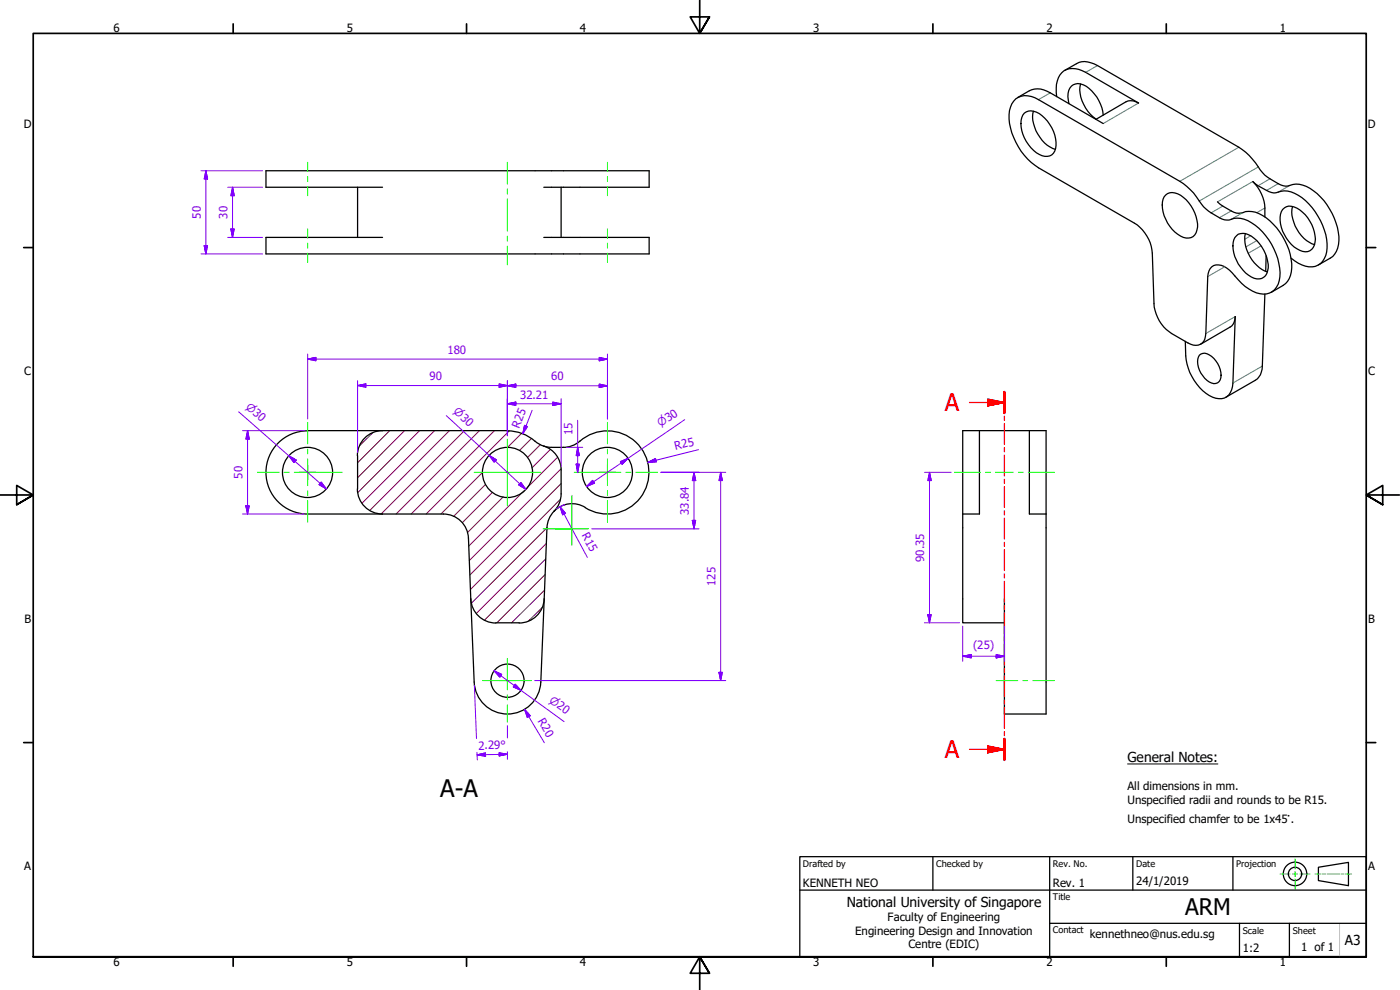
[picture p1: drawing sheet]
<svg xmlns="http://www.w3.org/2000/svg" width="420mm" height="297mm" viewBox="0 0 420 297" stroke-linecap="round" stroke-linejoin="round" font-family="sans-serif">
<!-- layer: Hatch (ISO) -->
<g fill="none" stroke="#800040" stroke-width=".3">
<path d="M111.8 129.9l-3.9 3.8M117 129.2l-9.7 9.7M121.4 129.2l-14.1 14.2M125.9 129.2l-18.5 18.6M130.4 129.2l-21.8 21.8M134.9 129.2l-23.9 23.9M139.4 129.2l-25 25M143.9 129.2l-25 25M148.4 129.2l-25 25M152.8 129.3l-24.9 24.9M156.6 130l-4.3 4.3M159.5 131.6l-3.6 3.6"/>
<path d="M162.2 133.4l-3.9 3.9M165.2 134.9l-5.6 5.5M167.3 137.2l-9.2 9.2M144.8 141.8l-12.5 12.4M145.7 145.3l-9.6 9.6M147.8 147.7l-9.1 9.1M151 149.1l-10.7 10.7M157.2 147.3l-16.5 16.6M164.1 158.4l-22.6 22.6M168.2 149.8l-27 27M168.4 145.1l-27.4 27.4M168.4 140.6l-27.6 27.6"/>
<path d="M163.4 177.1l-9.9 9.8M163.6 172.4l-14.5 14.5M163.8 167.7l-18.4 18.3M164 163.1l-21.1 21M162.7 182.3l-4.1 4"/>
</g>
<!-- layer: Tangent Edge (User) -->
<g fill="none" stroke="#408080" stroke-width=".3">
<path d="M329.4 19.7l-3.6 2M315.2 27.9l-3.5 2M341.7 30.9l-10.6 6.2M371.8 44.2l-17.7 10.2M376 54.5l-10.6 6.1M377.6 50.1l-17.7 10.2M381.1 53.6l-3.5 2.1M383.6 55.1l-3.5 2M387.2 55.6l-3.6 2M367 61.8l-3.5 2.1M369.5 63.3l-3.5 2M373 63.8l-3.6 2"/>
<path d="M375.3 70.7l-1.7 1.1M377.2 72.2l-3.3 1.9M378.5 73.8l-3.9 2.2M379.6 62.4l-2.4 1.4M367.5 80.1l-5 2.9M370.7 95l-8.8 5.1M378.8 109.8l-8.8 5.1"/>
</g>
<!-- layer: Visible (ISO) -->
<g fill="none" stroke="#000" stroke-width=".38">
<path d="M304.9 29.6a5.7 5.7 0 0 1 6.8 .3l42.4 24.5 2.1 1.5a32.6 32.6 0 0 1 5 6.1 19.1 19.1 0 0 0 6.3 4 3.9 3.9 0 0 0 2.8-.5 10.1 10.1 0 0 1 8.6 4.1 19.1 19.1 0 0 1 5.2 13.4 5 5 0 0 1-7 4.9 16.2 16.2 0 0 1-7.3-6 5.4 5.4 0 0 0-5.6-2.2 3.5 3.5 0 0 0-1.7 3.3l-.6 17.1a3.2 3.2 0 0 1-1.7 3.2 3.2 3.2 0 0 1-3.6-.4l-5-2.8a11.5 11.5 0 0 1-5.3-9l-.5-15.2a11.8 11.8 0 0 0-5.3-8.9l-28.8-16.7a19.6 19.6 0 0 1-8.9-15.9 7 7 0 0 1 2.1-4.8zM305.4 29.3a9.4 9.4 0 0 1 5.9-2.6 7.9 7.9 0 0 1 3.9 1.2l15.9 9.2M307.4 34a4.6 4.6 0 0 1 6.2 1.5 10.1 10.1 0 0 1 2.9 9.8 3 3 0 0 1-4.6 1 10.7 10.7 0 0 1-5.3-11zM310.1 33.4a10.7 10.7 0 0 0 5.9 11.2l.7 .2M317.1 29a7.9 7.9 0 0 1 2.2-7.7 6.3 6.3 0 0 1 6.5 .4l15.9 9.2a3.9 3.9 0 0 0-3.8-.4l-9 5.3M319.5 21.1l3.6-2a5.5 5.5 0 0 1 5.3 .1l43.4 25a25.2 25.2 0 0 1 7.1 7.6 16 16 0 0 0 7 4.1l.6-.1a7.1 7.1 0 0 1 7.7 1.5 19.5 19.5 0 0 1 7.6 14.9 6.1 6.1 0 0 1-2.6 5.3l-3.5 2M320.8 31.1a5 5 0 0 1 1.3-5.7 4.7 4.7 0 0 1 5.6 1.9 12.1 12.1 0 0 1 3.4 7.2M324.3 25.2a10.7 10.7 0 0 0 4.6 10.5M107.3 56.2v15M114.8 56.2h-35v-5h115v5h-31.6M168.4 56.2v15M349.9 58.5a3.6 3.6 0 0 1 4.4 .1 11.8 11.8 0 0 1 5.1 9.5 3.1 3.1 0 0 1-3.4 3.3 10.4 10.4 0 0 1-6.9-11.7z"/>
<path d="M114.8 71.2h-35v5h115v-5h-31.6M365.4 60.6a13.1 13.1 0 0 0 6.3 3.4l.7-.1a7.5 7.5 0 0 1 7.6 1.5 19.8 19.8 0 0 1 7.7 15 6.1 6.1 0 0 1-2.6 5.2l-3.5 2.1M371.1 70.7a3.9 3.9 0 0 1 5.3 .8 10.9 10.9 0 0 1 4 9.8 3 3 0 0 1-4.9 1.8 11 11 0 0 1-5.2-11.1zM373.8 70.1a10.8 10.8 0 0 0 6.6 11.5M379.6 65.1a12.5 12.5 0 0 0-3.6-10.6 15 15 0 0 0 6.3 3.4l.7-.1a7.3 7.3 0 0 1 7.7 1.5 19.7 19.7 0 0 1 7.6 15.1 5.1 5.1 0 0 1-5.5 5.7 10.2 10.2 0 0 1-5.3-2.6M380 76.8l-.1 4.6M384.9 62.9a3.2 3.2 0 0 1 4.4-.4 11.3 11.3 0 0 1 5.4 10.2 2.94 2.94 0 0 1-4.6 2.4 11.1 11.1 0 0 1-5.8-10.9zM387.9 62a10.8 10.8 0 0 0 5.8 11.1l.8 .3M379.6 88.3l-.8 21.5a4.7 4.7 0 0 1-2.1 4.3l-8.8 5.1M355.7 102.4a18.3 18.3 0 0 0 2 10.6 11.7 11.7 0 0 0 8.1 6.6 3.7 3.7 0 0 0 4.1-3.6l.8-21a3.7 3.7 0 0 1-1.6 3.2l-8.8 5.1M360 106.5a2.58 2.58 0 0 1 3.6 .4 7 7 0 0 1 2.6 7.1 2.14 2.14 0 0 1-3.3 .6 7.1 7.1 0 0 1-3.2-7.5zM92.3 129.3a12.5 12.5 0 0 0-12.5 12.4 12.5 12.5 0 0 0 12.5 12.5"/>
<path d="M92.3 129.2h60M107.3 136.7v10M114.8 129.2a7.5 7.5 0 0 0-7.5 7.5M152.3 129.3a12.5 12.5 0 0 1 8.3 3.1M160.5 132.3l1.3 .9 1.4 .7M163.2 133.9l1.8 .3h4.1M163.2 133.8a7.5 7.5 0 0 1 5.2 7.2M174 132.4a12.5 12.5 0 0 1 16.8 .2 12.5 12.5 0 0 1 1.4 16.8 12.5 12.5 0 0 1-16.6 2.9M174 132.3a7.5 7.5 0 0 1-4.9 1.9M293.9 129.2v25h-5M308.9 129.2v25h5M92.3 154.2h40.8a7.5 7.5 0 0 1 7.5 7.3"/>
<path d="M107.3 146.7a7.5 7.5 0 0 0 7.5 7.5M164.1 158.4l-.8 21.3M168.4 141v7.2a7.5 7.5 0 0 1-2.1 5.2M175.7 152.3a7.5 7.5 0 0 0-11.5 6M140.6 161.4l1.7 43.2M141.3 179.7a7.5 7.5 0 0 0 7.5 7.2h7a7.4 7.4 0 0 0 7.5-7.2M163.3 179.7l-1 24.9M301.4 179.7v34.5h12.5v-85h-25v57.7h12.5M142.3 204.6a10 10 0 0 0 10 9.6 10 10 0 0 0 10-9.6"/>
<circle cx="92.3" cy="141.7" r="7.5"/>
<circle cx="152.3" cy="141.8" r="7.5"/>
<circle cx="182.3" cy="141.7" r="7.5"/>
<circle cx="152.3" cy="204.2" r="5"/>
</g>
<!-- layer: Section Line (ISO) -->
<g fill="none" stroke="#f00" stroke-width=".38">
<path d="M296.4 119.7l5 1.1-5 1zM301.4 117.7v6.2M291 120.8h10.4M301.4 124.9v1.2M301.4 127.1v6.2M301.4 134.4v1.2M301.4 136.6v6.2M301.4 143.8v1.2M301.4 146v6.3M301.4 153.3v1.2M301.4 155.5v6.2M301.4 162.7v1.2"/>
<path d="M301.4 165v6.2M301.4 172.2v1.2M301.4 174.4v6.2M301.4 181.7v1.2M301.4 183.9v6.2M301.4 191.1v1.2M301.4 193.3v6.3M301.4 200.6v1.2M301.4 202.8v6.2M301.4 210v1.3M301.4 212.3v6.2M301.4 219.5v1.2"/>
<path d="M291 224.8h10.4M296.4 223.8l5 1-5 1.1zM301.4 221.7v6.3"/>
</g>
<path d="M301.4 117.7v6.2M301.4 221.7v6.3" fill="none" stroke="#f00" stroke-width=".83"/>
<g fill="#f00" stroke="#f00" stroke-width=".38">
<path d="M296.4 121.8l5-1z"/>
<path d="M296.4 119.7l5 1.1-5 1z"/>
<path d="M296.4 225.9l5-1.1z"/>
<path d="M296.4 223.8l5 1-5 1.1z"/>
</g>
<!-- layer: Border (ISO) -->
<g fill="none" stroke="#000" stroke-width=".51">
<path d="M70 7.2v2.8M140 7.2v2.8M210 0v10l-2.9-4.9h5.8l-2.9 4.9 2.9-4.9M280 7.2v2.8M350 7.2v2.8M7.1 74.3h2.9M410 74.3h2.9M0 148.5h10l-5-2.8v5.7l5-2.9-5 2.9M420 148.5h-10l5-2.8v5.7l-5-2.9 5 2.9M7.1 222.8h2.9M410 222.8h2.9M10 287.1v-277.1h400v277.1h-400h400"/>
<path d="M70 287.1v2.8M140 287.1v2.8M212.9 292l-2.9-4.9 2.9 4.9h-5.8l2.9-4.9v9.9M280 287.1v2.8M350 287.1v2.8"/>
</g>
<!-- layer: Sketch Geometry (ISO) -->
<path d="M402 277v10.1" fill="none" stroke="#c0c0c0" stroke-width=".3"/>
<!-- layer: Title (ISO) -->
<path d="M240 257h170v30.1h-170zM280 257v10.1M315 257v30.1M340 257v10.1M370 257v10.1M240 267.1h170M315 277h95M372 277v10.1M387 277v10.1" fill="none" stroke="#000" stroke-width=".38"/>
<!-- layer: Visible (Sketch In) -->
<g fill="none" stroke="#000" stroke-width=".38">
<path d="M395.7 260.2l9-1.5v7l-9-1.5z"/>
<circle cx="388.7" cy="262.2" r="3.5"/>
<circle cx="388.7" cy="262.2" r="2"/>
</g>
<!-- layer: Centerline (User) -->
<path d="M388.7 257.7v3M384.2 262.2h3M387.9 262.2h1.5M388.7 261.5v1.5M388.7 263.7v3M390.1 262.2h3.1M394.7 262.2h1.8M396.9 262.2h1M398.3 262.2h3.7M402.5 262.2h.9M403.8 262.2h1.8" fill="none" stroke="#0f0" stroke-width=".3"/>
<!-- layer: Center Mark (ISO) -->
<g fill="none" stroke="#0f0" stroke-width=".3">
<path d="M92.3 137.7v4v-2.5M92.3 126.7v6.5M92.3 134.7v1.5M152.3 131.7v20.1M182.3 137.7v4v-2.5M182.3 126.7v6.5M182.3 134.7v1.5M77.3 141.7h6.5M85.3 141.7h1.5M88.3 141.7h4h-2.5M92.3 144.2v-2.5v4M92.3 147.2v1.5"/>
<path d="M92.3 150.2v6.5M94.8 141.7h-2.5h10.4M142.3 141.7h20M166.6 158.7h10.1M171.6 148.6v10.1h-8.6M171.6 158.7v4.9M172.3 141.7h10h-2.5M182.3 144.2v-2.5v4M182.3 147.2v1.5M182.3 150.2v6.5M184.8 141.7h-2.5h4M187.8 141.7h1.5"/>
<path d="M190.8 141.7h6.5M152.3 197.5v6.7v-2.5M144.8 204.2h7.5h-2.5M152.3 206.7v-2.5v2.8M152.3 208.5v1.5M152.3 211.5v5.2M154.8 204.2h-2.5h7.2"/>
</g>
<!-- layer: Centerline (ISO) -->
<g fill="none" stroke="#0f0" stroke-width=".3">
<path d="M92.3 48.7v2.8M92.3 52.9v1.6M92.3 55.9v2.8M152.3 48.7v6.5M152.3 56.7v1.5M152.3 59.7v9.6M182.3 48.7v2.8M182.3 52.9v1.6M182.3 55.9v2.8M92.3 68.7v2.8M92.3 72.9v1.6M92.3 75.9v2.8"/>
<path d="M152.3 70.9v1.5M152.3 73.8v5.7M182.3 68.7v2.8M182.3 72.9v1.6M182.3 75.9v2.8M286.4 141.7h7.9M295.8 141.7h1.5M298.8 141.7h5.3M305.6 141.7h1.5M308.6 141.7h7.8M299 204.2h6.4M307 204.2h1.4"/>
<path d="M309.9 204.2h6.5"/>
</g>
<!-- layer: Dimension (ISO) -->
<g fill="none" stroke="#8000ff" stroke-width=".3">
<path d="M60.3 51.2h18.5M61.8 51.2l.5 2.5h-1zM61.8 51.2v25M68.3 56.2h10.5M69.8 56.2l.5 2.5h-1zM69.8 56.2v15M60.3 76.2h18.5M61.3 73.7h1l-.5 2.5zM68.3 71.2h10.5M69.3 68.7h1l-.5 2.5zM92.3 107.7l2.5-.5v1.1zM92.3 107.7h90"/>
<path d="M92.3 106.2v19.5M107.3 115.7l2.5-.5v1zM107.3 115.7h45M107.3 114.2v21.5M149.8 115.2l2.5 .5-2.5 .5zM152.3 115.7l2.5-.5v1.1zM152.3 114.2v16.5M152.3 115.7h30M168.4 119.6v20.4M179.8 107.2l2.5 .5-2.5 .6zM179.8 115.2l2.5 .5-2.5 .6zM182.3 106.2v19.5"/>
<path d="M71.6 123.6l26.3 23.1M72.8 129.2h18.5M74.3 129.2l.5 2.5h-1zM74.3 129.2v25M86.7 136.8l2.2 1.2-.7 .8zM133.9 124.7l23.9 22.1M146.8 136.6l2.2 1.4-.7 .7zM152.3 121.1l2.5-.5v1.1zM152.3 121.1h16.1M157.4 127.6l.9 .4-1.4 2.1zM159.7 123.1l-2.8 7M165.9 120.6l2.5 .5-2.5 .6z"/>
<path d="M170.1 134.2h4.8M172.9 139.2h1l-.5 2.5zM173.4 134.2l.5 2.5h-1zM173.4 126.1v15.6M186.2 138.5l2.3-1-1.8 1.8zM194.4 138.7l2.3-1.1 .3 1zM205.5 125.9l-29.4 20.1M209.6 134.9l-15.2 3.8M72.8 154.2h18.5M73.8 151.8h1l-.5 2.4zM96.4 144.6l1.5 2.1-2.1-1.3zM156.3 144.8l1.5 2-2.2-1.3z"/>
<path d="M168.1 152.1l1.6 1.9-.9 .5zM168.1 152.1l8.2 15.1M169.5 151.4l-2.5 1.3M177.6 158.7h32.2M177.9 144.1l.5 .9-2.3 1zM198.3 141.7h19.5M207.8 156.1h1l-.5 2.6zM208.3 141.7l.5 2.5h-1zM208.3 141.7v17M216.3 141.7l.5 2.5h-1zM216.3 141.7v62.5M277.4 141.7h8"/>
<path d="M279 141.7l.5 2.5h-1.1zM279 141.7v45.2M277.4 186.9h10.6M278.4 184.4h1.1l-.5 2.5zM288.9 196.9l2.6-.5v1zM288.9 196.9h12.5M288.9 187.9v10.5M299 196.4l2.4 .5-2.4 .5zM301.4 187.9v10.5M142.4 205.6l.6 16M148.3 201.3l2.3 1.1-.6 .8zM148.3 201.3l21 15.2"/>
<path d="M152.3 217.7v3.7M154.6 205.3l1.7 1.8-2.2-1zM157.4 212.8l1.7 1.9-.9 .6zM157.4 212.8l6 10.1M160.5 204.2h57.3M215.8 201.7h1l-.5 2.5zM143.1 225.7l.2 2.3M143.2 226.5l2.5-.6v1zM149.8 225.9l2.5 .4-2.5 .5zM152.3 225.5v2.3M152.3 226.3l-9.1 .2"/>
</g>
<g fill="#8000ff" stroke="#8000ff" stroke-width=".3">
<path d="M92.3 107.7l2.5-.5z"/>
<path d="M92.3 107.7l2.5-.5v1.1z"/>
<path d="M179.8 108.3l2.5-.6z"/>
<path d="M179.8 107.2l2.5 .5-2.5 .6z"/>
<path d="M216.3 141.7l.5 2.5z"/>
<path d="M216.3 141.7l.5 2.5h-1z"/>
<path d="M215.8 201.7l.5 2.5z"/>
<path d="M215.8 201.7h1l-.5 2.5z"/>
<path d="M107.3 115.7l2.5-.5z"/>
<path d="M107.3 115.7l2.5-.5v1z"/>
<path d="M149.8 116.2l2.5-.5z"/>
<path d="M149.8 115.2l2.5 .5-2.5 .5z"/>
<path d="M152.3 115.7l2.5-.5z"/>
<path d="M152.3 115.7l2.5-.5v1.1z"/>
<path d="M179.8 116.3l2.5-.6z"/>
<path d="M179.8 115.2l2.5 .5-2.5 .6z"/>
<path d="M143.2 226.5l2.5-.6z"/>
<path d="M143.2 226.5l2.5-.6v1z"/>
<path d="M149.8 226.8l2.5-.5z"/>
<path d="M149.8 225.9l2.5 .4-2.5 .5z"/>
<path d="M154.1 206.1l2.2 1z"/>
<path d="M154.6 205.3l1.7 1.8-2.2-1z"/>
<path d="M148.3 201.3l2.3 1.1z"/>
<path d="M148.3 201.3l2.3 1.1-.6 .8z"/>
<path d="M157.4 212.8l1.7 1.9z"/>
<path d="M157.4 212.8l1.7 1.9-.9 .6z"/>
<path d="M74.3 129.2l.5 2.5z"/>
<path d="M74.3 129.2l.5 2.5h-1z"/>
<path d="M73.8 151.8l.5 2.4z"/>
<path d="M73.8 151.8h1l-.5 2.4z"/>
<path d="M61.8 51.2l.5 2.5z"/>
<path d="M61.8 51.2l.5 2.5h-1z"/>
<path d="M61.3 73.7l.5 2.5z"/>
<path d="M61.3 73.7h1l-.5 2.5z"/>
<path d="M69.8 56.2l.5 2.5z"/>
<path d="M69.8 56.2l.5 2.5h-1z"/>
<path d="M69.3 68.7l.5 2.5z"/>
<path d="M69.3 68.7h1l-.5 2.5z"/>
<path d="M86.7 136.8l2.2 1.2z"/>
<path d="M86.7 136.8l2.2 1.2-.7 .8z"/>
<path d="M95.8 145.4l2.1 1.3z"/>
<path d="M96.4 144.6l1.5 2.1-2.1-1.3z"/>
<path d="M188.5 137.5l-1.8 1.8z"/>
<path d="M186.2 138.5l2.3-1-1.8 1.8z"/>
<path d="M177.9 144.1l-1.8 1.9z"/>
<path d="M177.9 144.1l.5 .9-2.3 1z"/>
<path d="M194.4 138.7l2.3-1.1z"/>
<path d="M194.4 138.7l2.3-1.1 .3 1z"/>
<path d="M157.4 127.6l-.5 2.5z"/>
<path d="M157.4 127.6l.9 .4-1.4 2.1z"/>
<path d="M173.4 134.2l.5 2.5z"/>
<path d="M173.4 134.2l.5 2.5h-1z"/>
<path d="M172.9 139.2l.5 2.5z"/>
<path d="M172.9 139.2h1l-.5 2.5z"/>
<path d="M146.8 136.6l2.2 1.4z"/>
<path d="M146.8 136.6l2.2 1.4-.7 .7z"/>
<path d="M155.6 145.5l2.2 1.3z"/>
<path d="M156.3 144.8l1.5 2-2.2-1.3z"/>
<path d="M165.9 121.7l2.5-.6z"/>
<path d="M165.9 120.6l2.5 .5-2.5 .6z"/>
<path d="M152.3 121.1l2.5-.5z"/>
<path d="M152.3 121.1l2.5-.5v1.1z"/>
<path d="M168.1 152.1l1.6 1.9z"/>
<path d="M168.1 152.1l1.6 1.9-.9 .5z"/>
<path d="M207.8 156.1l.5 2.6z"/>
<path d="M207.8 156.1h1l-.5 2.6z"/>
<path d="M208.3 141.7l.5 2.5z"/>
<path d="M208.3 141.7l.5 2.5h-1z"/>
<path d="M279 141.7l.5 2.5z"/>
<path d="M279 141.7l.5 2.5h-1.1z"/>
<path d="M278.4 184.4l.6 2.5z"/>
<path d="M278.4 184.4h1.1l-.5 2.5z"/>
<path d="M288.9 196.9l2.6-.5z"/>
<path d="M288.9 196.9l2.6-.5v1z"/>
<path d="M299 197.4l2.4-.5z"/>
<path d="M299 196.4l2.4 .5-2.4 .5z"/>
</g>
<!-- layer: Symbol (ISO) -->
<path d="M338.4 229.2h27.1" fill="none" stroke="#000" stroke-width=".3"/>
<g font-size="7.2" fill="#f00">
<text x="283.5" y="123.4">A</text>
<text x="283.5" y="227.5">A</text>
</g>
<text font-size="7.2" x="132.1" y="239.2">A-A</text>
<text font-size="6.9" x="355.7" y="274.6">ARM</text>
<g font-size="4.1">
<text x="338.4" y="228.6">General Notes:</text>
<text x="254.1" y="272">National University of Singapore</text>
<text x="403.6" y="283.5">A3</text>
</g>
<g font-size="3.4">
<text x="34" y="9.6">6</text>
<text x="104.1" y="9.6">5</text>
<text x="174.1" y="9.6">4</text>
<text x="244" y="9.6">3</text>
<text x="314.1" y="9.6">2</text>
<text x="384" y="9.6">1</text>
<text x="7.2" y="38.4">D</text>
<text x="410.5" y="38.4">D</text>
<text x="7.3" y="112.6">C</text>
<text x="410.6" y="112.6">C</text>
<text x="7.4" y="186.9">B</text>
<text x="410.7" y="186.9">B</text>
<text x="338.4" y="237">All dimensions in mm.</text>
<text x="338.4" y="241.1">Unspecified radii and rounds to be R15.</text>
<text x="338.4" y="246.9">Unspecified chamfer to be 1x45°.</text>
<text x="7.3" y="261.2">A</text>
<text x="410.6" y="261.2">A</text>
<text x="241" y="266">KENNETH NEO</text>
<text x="316" y="266">Rev. 1</text>
<text x="341" y="265.5">24/1/2019</text>
<text x="256.7" y="280.4">Engineering Design and Innovation</text>
<text x="266.4" y="276.3">Faculty of Engineering</text>
<text x="327.1" y="281.5">kennethneo@nus.edu.sg</text>
<text x="272.7" y="284.5">Centre (EDIC)</text>
<text x="373" y="285.5">1:2</text>
<text x="390.5" y="285.5">1 of 1</text>
<text x="34" y="289.9">6</text>
<text x="104.1" y="289.9">5</text>
<text x="174.1" y="289.9">4</text>
<text x="244" y="289.9">3</text>
<text x="314.1" y="289.9">2</text>
<text x="384" y="289.9">1</text>
</g>
<g font-size="3.4" fill="#8000ff">
<text x="60.3" y="65.6" transform="rotate(-90 60.3 65.6)">50</text>
<text x="68.3" y="65.6" transform="rotate(-90 68.3 65.6)">30</text>
<text x="134.3" y="106.2">180</text>
<text x="128.9" y="114.2">90</text>
<text x="156.1" y="119.6">32.21</text>
<text x="165.4" y="114.2">60</text>
<text x="155.8" y="128.7" transform="rotate(-68 155.8 128.7)">R25</text>
<text x="171.8" y="130.6" transform="rotate(-90 171.8 130.6)">15</text>
<text x="202.8" y="135.1" transform="rotate(-14 202.8 135.1)">R25</text>
<text x="72.8" y="143.6" transform="rotate(-90 72.8 143.6)">50</text>
<text x="206.8" y="154.5" transform="rotate(-90 206.8 154.5)">33.84</text>
<text x="174.5" y="160.6" transform="rotate(62 174.5 160.6)">R15</text>
<text x="277.4" y="168.6" transform="rotate(-90 277.4 168.6)">90.35</text>
<text x="214.8" y="175.8" transform="rotate(-90 214.8 175.8)">125</text>
<text x="292" y="194.7">(25)</text>
<text x="161.3" y="216.4" transform="rotate(59 161.3 216.4)">R20</text>
<text x="143.6" y="224.9" transform="rotate(-1 143.6 224.9)">2.29°</text>
</g>
<g font-size="3.2" fill="#8000ff">
<text x="73.6" y="122.4" transform="rotate(41 73.6 122.4)">⌀30</text>
<text x="135.9" y="123.7" transform="rotate(43 135.9 123.7)">⌀30</text>
<text x="198.2" y="128.3" transform="rotate(-34 198.2 128.3)">⌀30</text>
<text x="164.6" y="210.5" transform="rotate(36 164.6 210.5)">⌀20</text>
</g>
<g font-size="2.7">
<text x="241" y="260.1">Drafted by</text>
<text x="281" y="260.1">Checked by</text>
<text x="316" y="260">Rev. No.</text>
<text x="341" y="260">Date</text>
<text x="371" y="260.1">Projection</text>
<text x="316" y="270.1">Title</text>
<text x="316" y="280.1">Contact</text>
<text x="373" y="280.1">Scale</text>
<text x="388" y="280.1">Sheet</text>
</g>
</svg>
